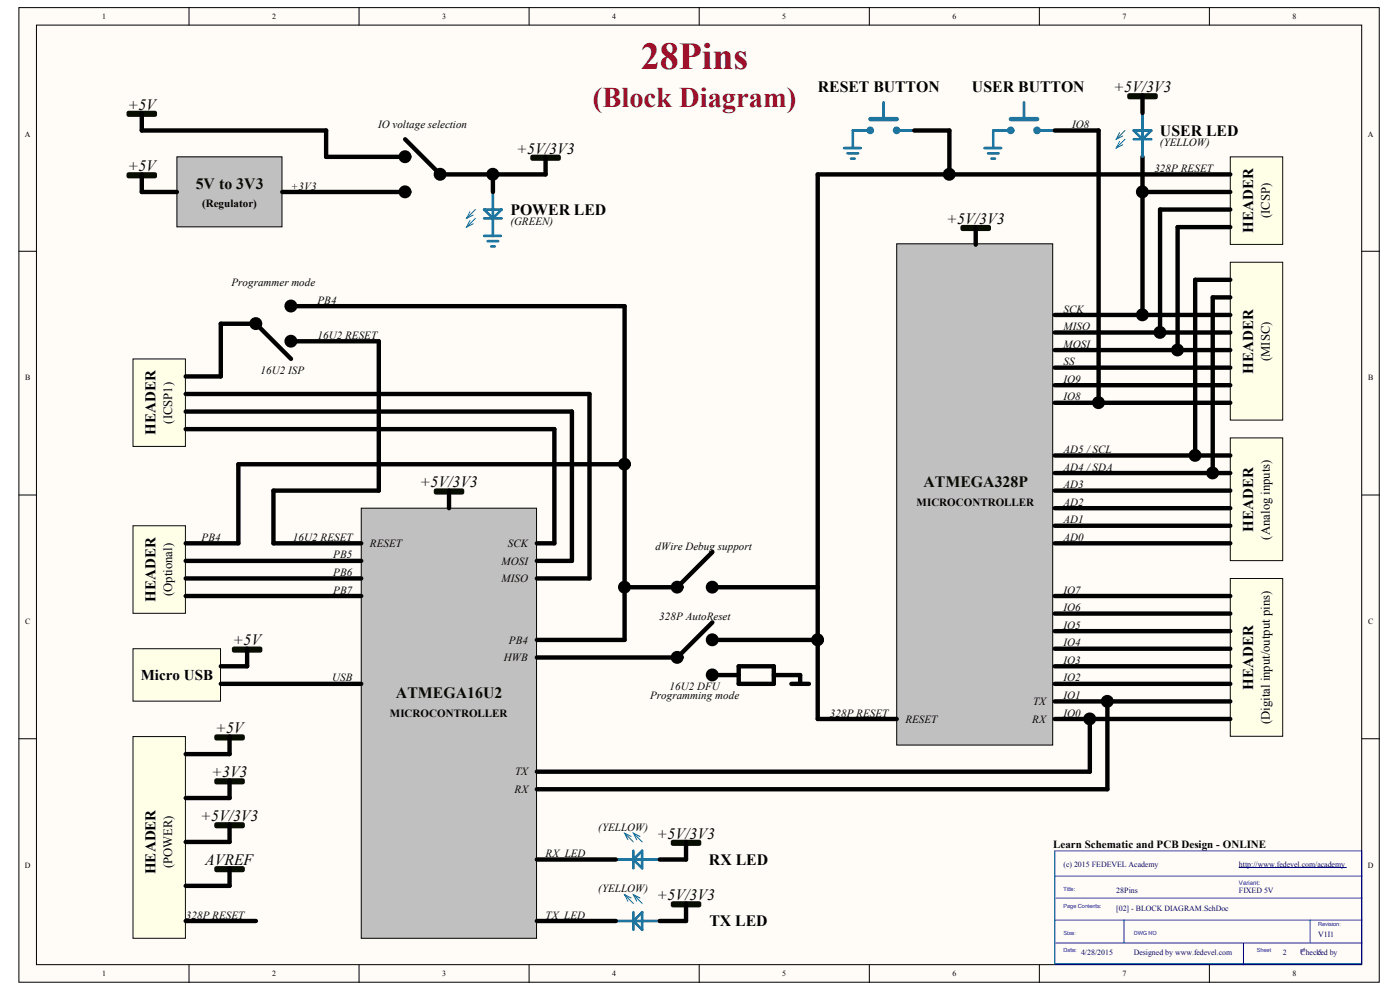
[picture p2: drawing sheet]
<svg xmlns="http://www.w3.org/2000/svg" width="420mm" height="297mm" viewBox="0 0 420 297" stroke-linecap="round" stroke-linejoin="round" font-family="sans-serif">
<g fill="#fffcf8" stroke="#000" stroke-width=".3">
<path d="M5.7 2.3h407.9v292.1h-407.9z"/>
<path d="M10.9 7.5h397.4v281.6h-397.4z"/>
</g>
<g fill="none" stroke="#000" stroke-width=".3">
<path d="M56.7 2.3v5.2M107.7 2.3v5.2M158.7 2.3v5.2M209.7 2.3v5.2M260.7 2.3v5.2M311.7 2.3v5.2M362.7 2.3v5.2M5.7 75.3h5.2M408.4 75.3h5.3M5.7 148.4h5.2M408.4 148.4h5.3M5.7 221.4h5.2"/>
<path d="M408.4 221.4h5.3M56.7 289.2v5.3M107.7 289.2v5.3M158.7 289.2v5.3M209.7 289.2v5.3M260.7 289.2v5.3M311.7 289.2v5.3M362.7 289.2v5.3"/>
</g>
<path d="M316.3 255h92v33.9h-92zM316.3 262.6h92.1M316.3 275.8h92.1M316.5 269.2h91.9M337.1 275.8v6.8M392.9 275.8v6.8M316.5 282.6h91.9M372.9 282.6v6.6" fill="none" stroke="#00f" stroke-width=".3"/>
<path d="M371.6 260h32.2" fill="none" stroke="#000080" stroke-width=".3"/>
<path d="M268.9 73.1h46.8v150.2h-46.8z" fill="#c0c0c0" stroke="#000" stroke-width=".3"/>
<path d="M368.9 131.3h15.7v36.7h-15.7z" fill="#ffffe8" stroke="#080d02" stroke-width=".3"/>
<path d="M316.3 136.5h52.6M316.3 141.8h52.6M316.3 147.1h52.6M316.3 152.3h52.6M316.3 157.6h52.6M316.3 162.9h52.6M205.7 252.4v5.2" fill="none" stroke="#000" stroke-width="1.3"/>
<path d="M261 39.1h-5.3v5.3M264.9 30.7v5M268.9 39.1h5.3M253.1 44.4h5M254.1 46h3.2M255.2 47.5h1.1M184.7 257.6h13.1M189.9 255v5.3M192.6 255v5.3l-2.7-2.7z" fill="none" stroke="#0075ad" stroke-width=".79"/>
<path d="M187.3 249.7l2.6 2.7M189.3 250.7l-2-1 1 2M189.9 249.7l2.7 2.7M191.9 250.7l-2-1 1 2" fill="none" stroke="#0075ad" stroke-width=".3"/>
<path d="M201.8 252.4h7.9M201.8 252.9h7.9" fill="none" stroke="#080d02" stroke-width="1.3"/>
<path d="M261 35.7h7.9" fill="none" stroke="#0075ad" stroke-width="1.3"/>
<g fill="#0075ad" stroke="#0075ad" stroke-width=".79">
<circle cx="261" cy="39.1" r=".75"/>
<circle cx="268.8" cy="39.1" r=".75"/>
</g>
<path d="M368.9 173.4h15.7v47.3h-15.7z" fill="#ffffe8" stroke="#080d02" stroke-width=".3"/>
<path d="M316.3 178.6h52.6M316.3 183.9h52.6M316.3 189.2h52.6M316.3 194.4h52.6M316.3 199.7h52.6M316.3 205h52.6M316.3 210.2h52.6M316.3 215.5h52.6" fill="none" stroke="#000" stroke-width="1.3"/>
<path d="M368.9 78.6h15.7v47.3h-15.7z" fill="#ffffe8" stroke="#080d02" stroke-width=".3"/>
<path d="M316.3 94.4h52.6M316.3 99.7h52.6M316.3 104.9h52.6M316.3 110.2h52.6M316.3 115.5h52.6M316.3 120.7h52.6" fill="none" stroke="#000" stroke-width="1.3"/>
<path d="M108.3 152.3h52.6v128.9h-52.6z" fill="#c0c0c0" stroke="#000" stroke-width=".3"/>
<path d="M39.9 194.4h26.2v15.8h-26.2z" fill="#ffffe8" stroke="#080d02" stroke-width=".3"/>
<path d="M342.6 47v47.4M292.6 68.1v5.2M347.9 62.8v36.9M353.1 68.1v36.8M368.9 89.1h-5.2v52.7M368.9 83.9h-10.5v52.6M134.6 147.1v5.2M161 173.4h15.8M161 168.1h10.5M161 162.9h5.2M74.1 194.4v5.3h-7.9M66.2 205h42.1" fill="none" stroke="#000" stroke-width="1.3"/>
<path d="M288.6 68.1h7.9M288.6 68.6h7.9M130.7 147.1h7.9M130.7 147.6h7.9M70.2 194.4h7.9M70.2 195h7.9" fill="none" stroke="#080d02" stroke-width="1.3"/>
<g fill="#000" stroke="#000" stroke-width="1.3">
<circle cx="342.6" cy="94.4" r="1.28"/>
<circle cx="347.8" cy="99.6" r="1.28"/>
<circle cx="353.1" cy="104.9" r="1.27"/>
<circle cx="358.4" cy="136.5" r="1.27"/>
<circle cx="363.6" cy="141.8" r="1.27"/>
</g>
<path d="M53 47h31.6v21h-31.6z" fill="#c0c0c0" stroke="#000" stroke-width=".3"/>
<path d="M38.6 52.3h7.9M38.6 52.8h7.9M159.7 47h7.8M159.7 47.5h7.8M201.8 270.8h7.9M201.8 271.3h7.9" fill="none" stroke="#080d02" stroke-width="1.3"/>
<path d="M42.5 39.1h55.3M42.5 52.3v5.2h10.5M163.6 47v5.3M205.7 270.8v5.3" fill="none" stroke="#000" stroke-width="1.3"/>
<path d="M147.8 57.5v13.2M145.2 65.4h5.2M145.2 62.8h5.2l-2.6 2.6zM184.7 276.1h13.1M189.9 273.4v5.3M192.6 273.4v5.3l-2.7-2.6z" fill="none" stroke="#0075ad" stroke-width=".79"/>
<path d="M140.9 63.5l-1 1.9 2-1M140.9 66.1l-1 2 2-1M142.5 62.8l-2.6 2.6M142.5 65.4l-2.6 2.7M187.3 268.2l2.6 2.6M189.3 269.2l-2-1 1 1.9M189.9 268.2l2.7 2.6M191.9 269.2l-2-1 1 1.9" fill="none" stroke="#0075ad" stroke-width=".3"/>
<path d="M368.9 47h15.7v26.3h-15.7z" fill="#ffffe8" stroke="#080d02" stroke-width=".3"/>
<path d="M245.2 52.3h123.7M342.6 57.5h26.3M347.9 62.8h21M353.1 68.1h15.8M326.8 215.5v15.8h-165.8M332.1 210.2v26.4h-171.1" fill="none" stroke="#000" stroke-width="1.3"/>
<g fill="#000" stroke="#000" stroke-width="1.3">
<circle cx="342.6" cy="57.5" r="1.28"/>
<circle cx="326.8" cy="215.5" r="1.27"/>
<circle cx="332" cy="210.2" r="1.27"/>
</g>
<path d="M39.9 107.6h15.7v26.2h-15.7z" fill="#ffffe8" stroke="#080d02" stroke-width=".3"/>
<g fill="none" stroke="#000" stroke-width="1.3">
<path d="M42.5 33.9v5.2M97.8 39.1v7.9h23.7M274.2 39.1h10.5M316.3 39.1h13.1M84.6 57.5h36.9M121.5 41.7l10.5 10.6h31.6M245.2 52.3v163.2h23.7M87.3 91.8h100v100h-26.3M55.7 118.1h121.1v55.3M87.3 107.6l-10.6-10.6h-10.5v15.8h-10.5M87.3 102.3h26.3v44.8h-31.6M55.7 128.6h110.5v34.3"/>
<path d="M55.7 123.4h115.8v44.7M82 162.9h26.3M213.6 165.5l-10.5 10.5h-15.8M213.6 176h31.6M213.6 191.8h31.6M213.6 186.5l-10.5 10.6h-42.1M221.5 199.7h10.5v5.3h-10.5zM213.6 202.3h7.9M232 202.3h7.9v2.7M237.3 205h5.3M161 257.6h23.7M161 276.1h23.7"/>
</g>
<path d="M303.1 35.7h7.9" fill="none" stroke="#0075ad" stroke-width="1.3"/>
<path d="M303.1 39.1h-5.3v5.3M307.1 30.7v5M311 39.1h5.3M295.2 44.4h5M296.3 46h3.1M297.3 47.5h1.1" fill="none" stroke="#0075ad" stroke-width=".79"/>
<g fill="#0075ad" stroke="#0075ad" stroke-width=".79">
<circle cx="303.1" cy="39.1" r=".75"/>
<circle cx="311" cy="39.1" r=".75"/>
</g>
<g fill="#000" stroke="#000" stroke-width="1.3">
<circle cx="121.4" cy="47" r="1.28"/>
<circle cx="121.4" cy="57.5" r="1.28"/>
<circle cx="132" cy="52.2" r="1.28"/>
<circle cx="76.7" cy="97" r="1.28"/>
<circle cx="87.2" cy="91.7" r="1.28"/>
<circle cx="87.2" cy="102.3" r="1.27"/>
<circle cx="187.3" cy="176" r="1.27"/>
<circle cx="203.1" cy="176" r="1.27"/>
<circle cx="213.6" cy="176" r="1.27"/>
<circle cx="203" cy="197" r="1.28"/>
<circle cx="213.6" cy="191.8" r="1.28"/>
<circle cx="245.2" cy="191.8" r="1.28"/>
<circle cx="213.6" cy="202.3" r="1.28"/>
</g>
<path d="M38.6 33.9h7.9M38.6 34.4h7.9" fill="none" stroke="#080d02" stroke-width="1.3"/>
<path d="M39.9 157.6h15.7v26.2h-15.7z" fill="#ffffe8" stroke="#080d02" stroke-width=".3"/>
<path d="M284.7 39.1v13.2M329.4 39.1v81.6M342.6 28.6v5.3M147.8 52.3v5.2M82 147.1v15.8M55.7 162.9h15.8M55.7 168.1h52.6M55.7 173.4h52.6M55.7 178.6h52.6M197.8 257.6h7.9M197.8 276.1h7.9" fill="none" stroke="#000" stroke-width="1.3"/>
<path d="M340 39.1h5.2l-2.6 2.6zM342.6 33.9v13.1M340 41.7h5.2M145.2 70.7h5M146.2 72.3h3.2M147.3 73.9h1" fill="none" stroke="#0075ad" stroke-width=".79"/>
<path d="M335.7 39.8l-1 1.9 2-1M337.3 39.1l-2.6 2.6M335.7 42.4l-1 2 2-1M337.3 41.7l-2.6 2.7" fill="none" stroke="#0075ad" stroke-width=".3"/>
<path d="M338.6 28.6h7.9M338.6 29.1h7.9" fill="none" stroke="#080d02" stroke-width="1.3"/>
<g fill="#000" stroke="#000" stroke-width="1.3">
<circle cx="147.8" cy="52.2" r="1.28"/>
<circle cx="284.6" cy="52.2" r="1.28"/>
<circle cx="329.4" cy="120.7" r="1.28"/>
</g>
<path d="M39.9 220.8h15.7v60.4h-15.7z" fill="#ffffe8" stroke="#080d02" stroke-width=".3"/>
<path d="M64.9 233.9h7.9M64.9 234.5h7.9M64.9 220.8h7.9M64.9 221.3h7.9M64.9 247.1h7.9M64.9 247.6h7.9M64.9 260.3h7.9M64.9 260.8h7.9" fill="none" stroke="#080d02" stroke-width="1.3"/>
<path d="M187.3 139.2h-115.8v23.7M68.8 220.8v5.2h-13.1M68.8 233.9v5.3h-13.1M68.8 247.1v5.3h-13.1M55.7 276.1h21M68.8 260.3v5.2h-13.1" fill="none" stroke="#000" stroke-width="1.3"/>
<circle cx="187.3" cy="139.1" r="1.27" fill="#000" stroke="#000" stroke-width="1.3"/>
<text font-size="11.4" fill="#9e0e29" x="192.2" y="20.8">28Pins</text>
<text font-size="8.5" fill="#9e0e29" x="177.8" y="32">(Block Diagram)</text>
<g font-size="4.7">
<text x="245.2" y="27.6">RESET BUTTON</text>
<text x="291.4" y="27.6">USER BUTTON</text>
<text x="333.9" y="27.6">+5V/3V3</text>
<text x="38.3" y="32.8">+5V</text>
<text x="347.8" y="40.7">USER LED</text>
<text x="154.9" y="46">+5V/3V3</text>
<text x="38.3" y="51.3">+5V</text>
<text x="153" y="64.5">POWER LED</text>
<text x="283.8" y="67.1">+5V/3V3</text>
<text x="125.9" y="146.1">+5V/3V3</text>
<text x="69.8" y="193.4">+5V</text>
<text x="64.6" y="219.7">+5V</text>
<text x="63.4" y="232.9">+3V3</text>
<text x="60.1" y="246.1">+5V/3V3</text>
<text x="197" y="251.4">+5V/3V3</text>
<text x="61.6" y="259.2">AVREF</text>
<text x="212.6" y="259.2">RX LED</text>
<text x="197" y="269.8">+5V/3V3</text>
<text x="212.7" y="277.7">TX LED</text>
</g>
<g font-size="4.7" fill="#080d02">
<text x="58.7" y="56.5">5V to 3V3</text>
<text x="276.9" y="146.1">ATMEGA328P</text>
<text x="118.7" y="209.2">ATMEGA16U2</text>
</g>
<g font-size="4.5">
<text x="375.7" y="69.9" transform="rotate(-90 375.7 69.9)">HEADER</text>
<text x="375.7" y="112" transform="rotate(-90 375.7 112)">HEADER</text>
<text x="46.7" y="130.4" transform="rotate(-90 46.7 130.4)">HEADER</text>
<text x="375.7" y="159.3" transform="rotate(-90 375.7 159.3)">HEADER</text>
<text x="46.7" y="180.4" transform="rotate(-90 46.7 180.4)">HEADER</text>
<text x="42.2" y="203.8">Micro USB</text>
<text x="375.7" y="206.7" transform="rotate(-90 375.7 206.7)">HEADER</text>
<text x="46.7" y="262" transform="rotate(-90 46.7 262)">HEADER</text>
</g>
<g font-size="3.8">
<text x="380.7" y="65.5" transform="rotate(-90 380.7 65.5)">(ICSP)</text>
<text x="380.7" y="108.3" transform="rotate(-90 380.7 108.3)">(MISC)</text>
<text x="51.7" y="126.9" transform="rotate(-90 51.7 126.9)">(ICSP1)</text>
<text x="380.7" y="161.7" transform="rotate(-90 380.7 161.7)">(Analog inputs)</text>
<text x="51.7" y="178.7" transform="rotate(-90 51.7 178.7)">(Optional)</text>
<text x="380.7" y="217" transform="rotate(-90 380.7 217)">(Digital input/output pins)</text>
<text x="51.7" y="260.3" transform="rotate(-90 51.7 260.3)">(POWER)</text>
</g>
<g font-size="3.3">
<text x="113.4" y="38.4">IO voltage selection</text>
<text x="321.5" y="38.4">IO8</text>
<text x="347.8" y="43.6">(YELLOW)</text>
<text x="346.1" y="51.6">328P RESET</text>
<text x="87.3" y="56.8">+3V3</text>
<text x="60.6" y="62.1">(Regulator)</text>
<text x="153" y="67.3">(GREEN)</text>
<text x="69.4" y="85.8">Programmer mode</text>
<text x="95.2" y="91.1">PB4</text>
<text x="318.9" y="93.7">SCK</text>
<text x="95.2" y="101.6">16U2 RESET</text>
<text x="318.9" y="99">MISO</text>
<text x="318.9" y="104.2">MOSI</text>
<text x="78.1" y="112.1">16U2 ISP</text>
<text x="318.9" y="109.4">SS</text>
<text x="318.9" y="114.8">IO9</text>
<text x="318.9" y="120">IO8</text>
<text x="318.9" y="135.8">AD5 / SCL</text>
<text x="318.9" y="141.1">AD4 / SDA</text>
<text x="318.9" y="146.3">AD3</text>
<text x="274.9" y="151.6">MICROCONTROLLER</text>
<text x="318.9" y="151.6">AD2</text>
<text x="318.9" y="156.9">AD1</text>
<text x="60.5" y="162.1">PB4</text>
<text x="87.8" y="162.1">16U2 RESET</text>
<text x="99.9" y="167.4">PB5</text>
<text x="110.9" y="164">RESET</text>
<text x="152.3" y="164">SCK</text>
<text x="196.6" y="164.8">dWire Debug support</text>
<text x="318.9" y="162.1">AD0</text>
<text x="99.9" y="172.7">PB6</text>
<text x="150.4" y="169.2">MOSI</text>
<text x="99.9" y="177.9">PB7</text>
<text x="150.4" y="174.5">MISO</text>
<text x="318.9" y="177.9">IO7</text>
<text x="197.7" y="185.8">328P AutoReset</text>
<text x="318.9" y="183.2">IO6</text>
<text x="318.9" y="188.4">IO5</text>
<text x="152.6" y="192.9">PB4</text>
<text x="318.9" y="193.8">IO4</text>
<text x="151.1" y="198.2">HWB</text>
<text x="318.9" y="199">IO3</text>
<text x="99.6" y="204.2">USB</text>
<text x="195" y="209.5">Programming mode</text>
<text x="200.8" y="206.9">16U2 DFU</text>
<text x="318.9" y="204.2">IO2</text>
<text x="318.9" y="209.5">IO1</text>
<text x="116.9" y="214.8">MICROCONTROLLER</text>
<text x="248.8" y="214.8">328P RESET</text>
<text x="309.8" y="211.4">TX</text>
<text x="318.9" y="214.8">IO0</text>
<text x="271.5" y="216.6">RESET</text>
<text x="309.5" y="216.6">RX</text>
<text x="154.5" y="232.4">TX</text>
<text x="154.3" y="237.7">RX</text>
<text x="179.4" y="249">(YELLOW)</text>
<text x="163.6" y="256.9">RX_LED</text>
<text x="315.8" y="254.3">Learn Schematic and PCB Design - ONLINE</text>
<text x="179.4" y="267.4">(YELLOW)</text>
<text x="55.7" y="275.4">328P RESET</text>
<text x="163.6" y="275.4">TX_LED</text>
</g>
<g font-size="2.4">
<text x="30.6" y="5.7">1</text>
<text x="81.6" y="5.7">2</text>
<text x="132.6" y="5.7">3</text>
<text x="183.6" y="5.7">4</text>
<text x="234.5" y="5.7">5</text>
<text x="285.6" y="5.7">6</text>
<text x="336.6" y="5.7">7</text>
<text x="387.6" y="5.7">8</text>
<text x="7.4" y="40.9">A</text>
<text x="410.1" y="40.9">A</text>
<text x="7.5" y="113.9">B</text>
<text x="410.2" y="113.9">B</text>
<text x="7.5" y="187">C</text>
<text x="410.2" y="187">C</text>
<text x="7.4" y="260.1">D</text>
<text x="410.1" y="260.1">D</text>
<text x="30.6" y="292.6">1</text>
<text x="81.6" y="292.6">2</text>
<text x="132.6" y="292.6">3</text>
<text x="183.6" y="292.6">4</text>
<text x="234.5" y="292.6">5</text>
<text x="285.6" y="292.6">6</text>
<text x="336.6" y="292.6">7</text>
<text x="387.6" y="292.6">8</text>
</g>
<g font-size="2.4" fill="#000080">
<text x="318.9" y="259.7">(c) 2015 FEDEVEL Academy</text>
<text x="371.5" y="259.7">http://www.fedevel.com/academy</text>
<text x="334.7" y="267.7">28Pins</text>
<text x="371.5" y="267.7">FIXED 5V</text>
<text x="334.7" y="272.9">[02] - BLOCK DIAGRAM.SchDoc</text>
<text x="395.3" y="280.8">V1I1</text>
<text x="324.2" y="286.1">4/28/2015</text>
<text x="340" y="286.1">Designed by www.fedevel.com</text>
<text x="384.7" y="286.1">2</text>
<text x="389.9" y="286.1">Checked by</text>
<text x="395.3" y="286.1">5</text>
</g>
<text font-size="1.9" fill="#00f" x="371.5" y="265.1">Variant:</text>
<g font-size="1.7" fill="#00f">
<text x="318.9" y="267">Title:</text>
<text x="318.9" y="272.2">Page Contents:</text>
<text x="318.9" y="280.2">Size:</text>
<text x="340" y="280.2">DWG NO</text>
<text x="395.3" y="277.6">Revision:</text>
<text x="318.9" y="285.4">Date:</text>
<text x="376.8" y="285.4">Sheet</text>
<text x="389.9" y="285.4">of</text>
</g>
</svg>
